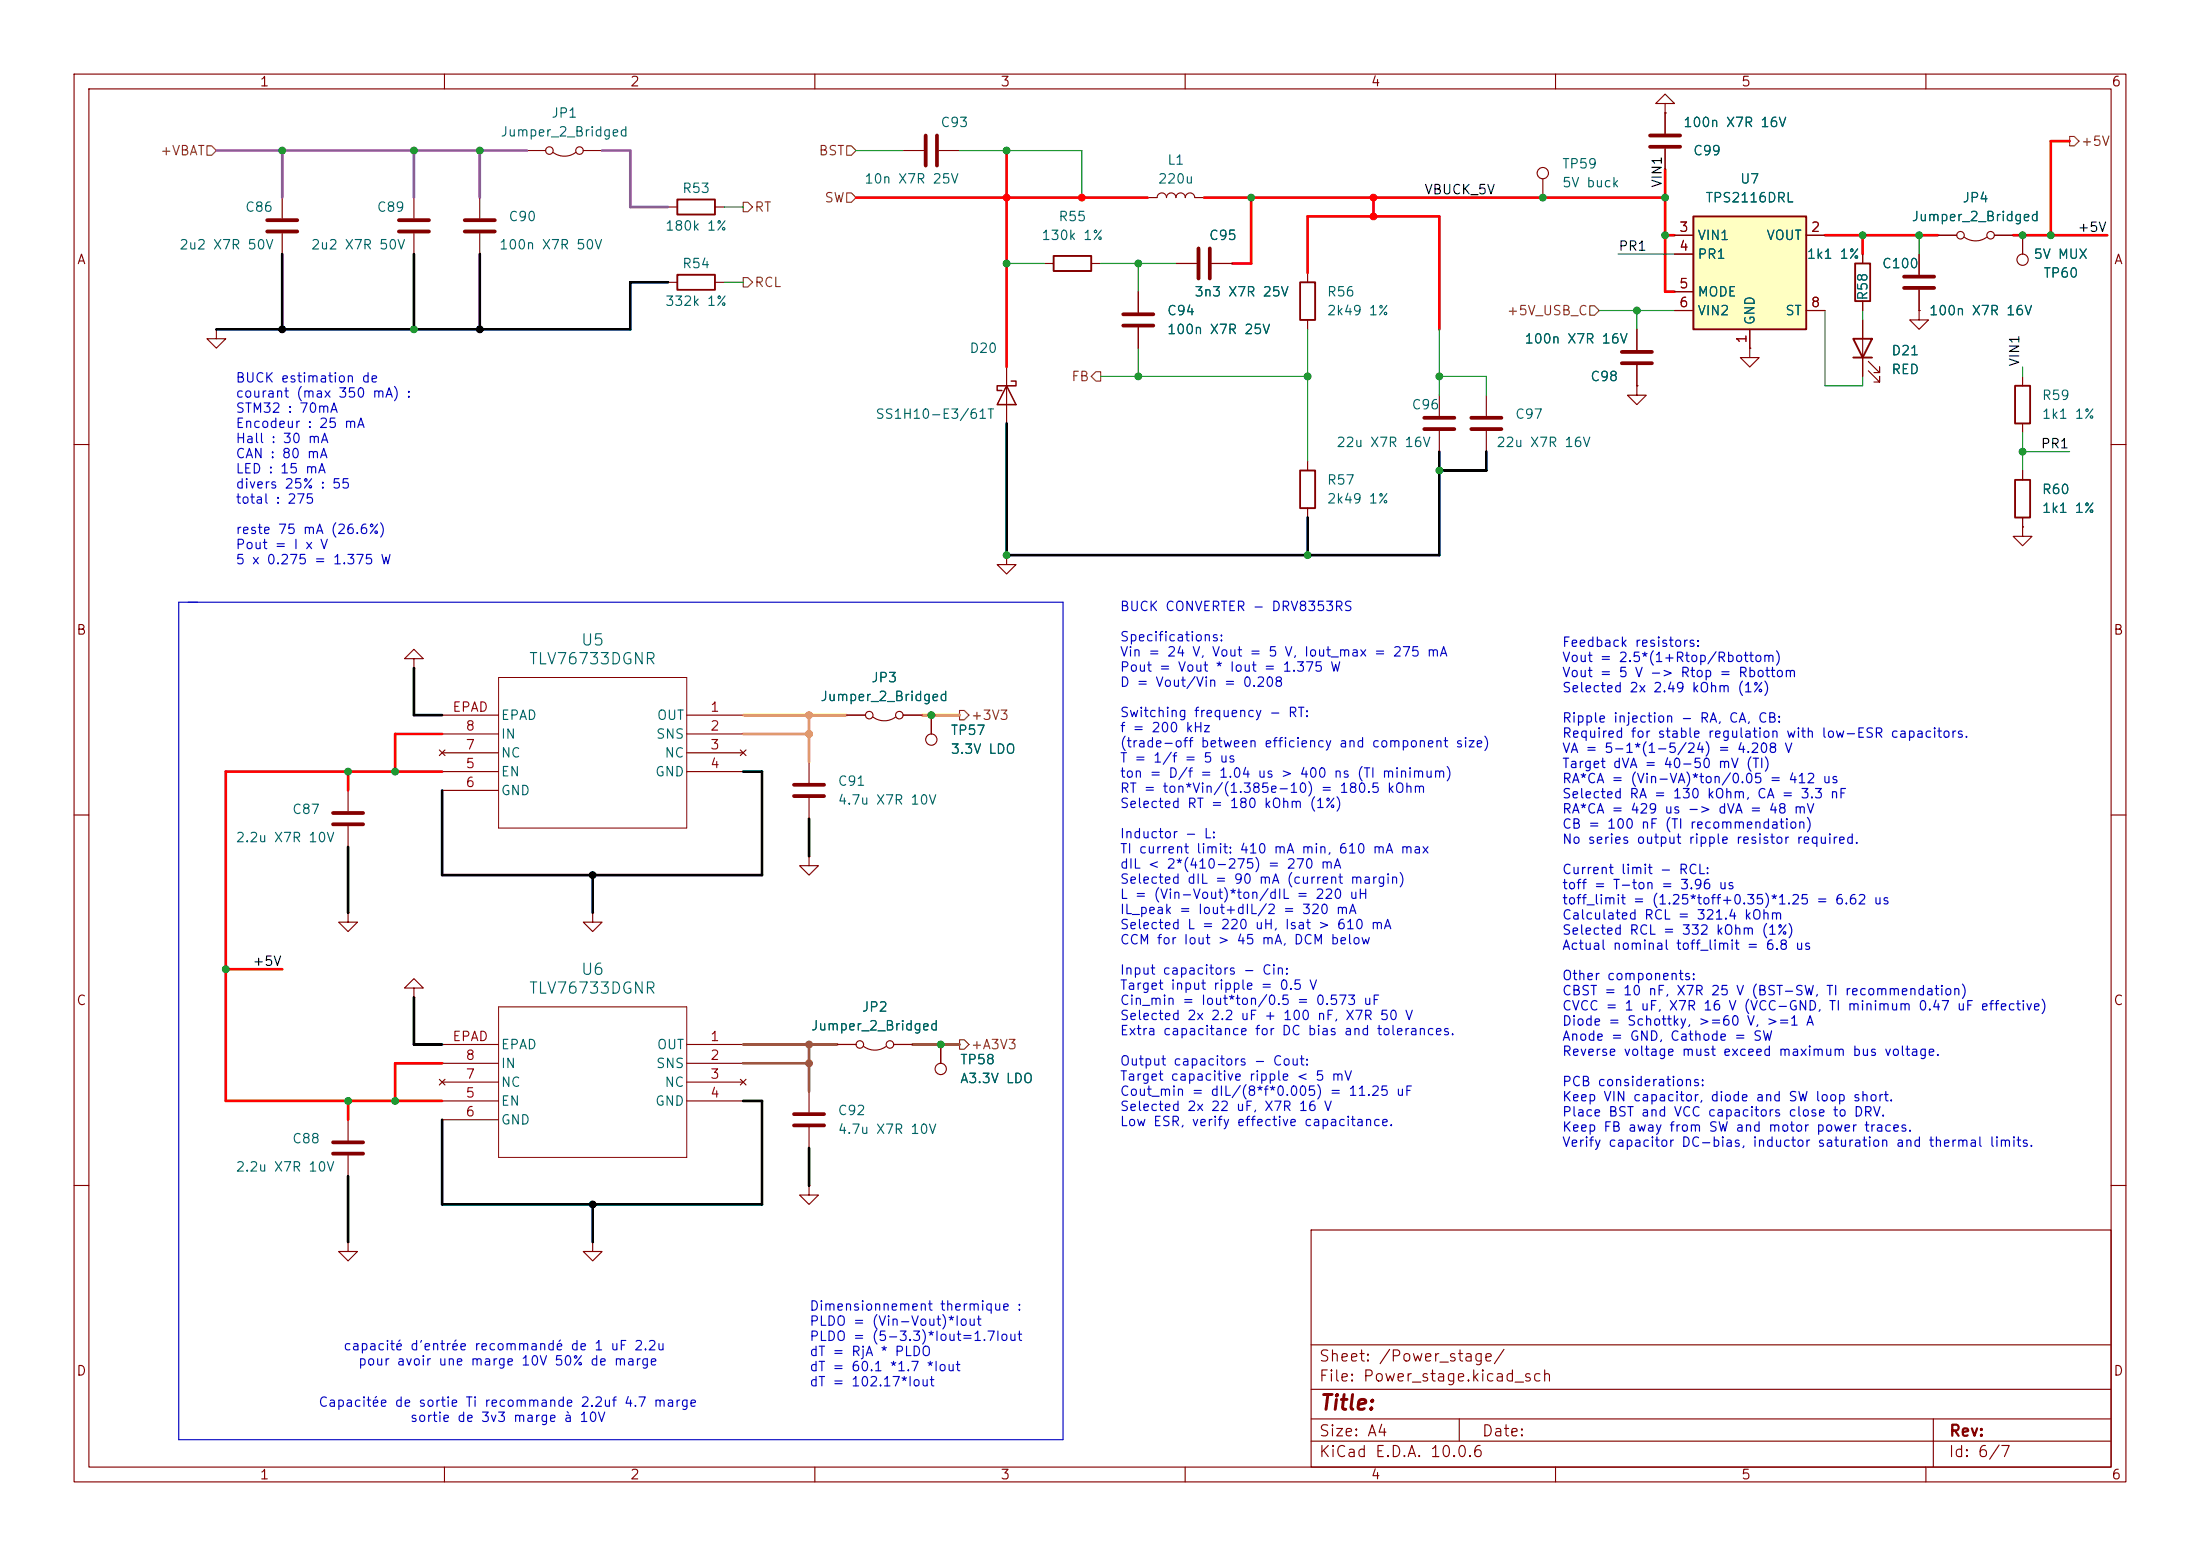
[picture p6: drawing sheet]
<svg xmlns="http://www.w3.org/2000/svg" width="297mm" height="210mm" viewBox="0 0 297 210" stroke-linecap="round" stroke-linejoin="round" font-family="sans-serif">
<g fill="none" stroke="#840000" stroke-width=".15">
<path d="M10 10h277v190h-277zM12 12h273v186h-273zM60 10v2M110 10v2M160 10v2M210 10v2M224.8 14h1.3l-1.3-1.3-1.3 1.3h1.3v1.2M224.8 15.2h.1M224.8 15.2v2.8M260 10v2M38.1 26.7v2.8M38.1 31.5v2.8"/>
<path d="M141 35.6h1.2M147.3 35.6h1.3M224.8 20.1v2.8M251.5 34.3v1.3M194.3 53.3v2.8M194.3 58.2v2.8M200.7 53.3v2.8M200.7 58.2v2.8M221 52.1v1.2h1.2l-1.2 1.3-1.3-1.3h1.3M221 52.1h.1M251.5 40.6v1.3M273 50.8v1.3"/>
<path d="M273 57.2v1.2M10 60h2M176.5 62.2v1.3M176.5 68.6v1.3M273 71.1v1.3h1.3l-1.3 1.3-1.2-1.3h1.2M273 71.1h.1M273 63.5v1.3M273 69.9v1.2M285 60h2M10 110h2M109.2 115.6v1.2h1.3l-1.3 1.3-1.3-1.3h1.3M109.2 115.6h.1"/>
<path d="M109.2 102.9v2.8M109.2 107.7v2.8M285 110h2M10 160h2M177 166h108v32h-108zM285 160h2M60 198v2M110 198v2M160 198v2M177 194.5h108M177 191.5h108M177 187.5h108"/>
<path d="M177 181.5h108M197 191.5v3M210 198v2M260 198v2M261 191.5v6.5"/>
</g>
<path d="M142.2 34.5h5.1v2.1h-5.1zM250.4 35.6h2.1v5h-2.1zM272 52.1h2.1v5.1h-2.1zM175.5 63.5h2v5.1h-2zM272 64.8h2.1v5.1h-2.1z" fill="none" stroke="#840000" stroke-width=".25"/>
<path d="M222.8 19.8h4M222.8 18.3h4M36.1 29.7h4M36.1 31.2h4M192.3 56.4h4M192.3 57.9h4M198.6 56.4h4.1M198.6 57.9h4.1M107.2 105.9h4.1M107.2 107.4h4.1" fill="none" stroke="#840000" stroke-width=".51"/>
<path d="M228.6 29.2h15.2v15.3h-15.2z" fill="#ffffc2"/>
<path d="M91.4 37.1h5.1v2h-5.1zM91.4 26.9h5.1v2.1h-5.1zM175.5 38.1h2v5.1h-2zM228.6 29.2h15.2v15.3h-15.2zM250.2 45.7h2.5l-1.2 2.6zM250.2 48.3h2.5" fill="none" stroke="#840000" stroke-width=".25"/>
<g fill="none" stroke="#840000" stroke-width=".15">
<path d="M224.8 15.2h.1M224.8 15.2v2.8M55.9 26.7v2.8M55.9 31.5v2.8M64.8 26.7v2.8M64.8 31.5v2.8M71.1 20.3h2.6M74.7 20.6a2.54 2.54 0 0 0 3 0M78.7 20.3h2.6M90.2 38.1h1.2M90.2 27.9h1.2M96.5 38.1h1.3"/>
<path d="M96.5 27.9h1.3M121.9 20.3h2.8M126.7 20.3h2.8M153.7 39.4v2.8M154.9 26.7h1.3a.64 .64 0 0 1 .6-.7 .64 .64 0 0 1 .7 .7 .64 .64 0 0 1 .6-.7 .64 .64 0 0 1 .6 .7 .64 .64 0 0 1 .7-.7 .64 .64 0 0 1 .6 .7 .64 .64 0 0 1 .7-.7 .64 .64 0 0 1 .6 .7h1.3M158.7 35.6h2.8M163.6 35.6h2.8M176.5 36.8v1.3M208.3 24.1v2.6M224.8 20.1v2.8M226.1 31.8h2.5M226.1 34.3h2.5"/>
<path d="M226.1 39.4h2.5M243.8 31.8h2.6M251.5 34.3v1.3M259.1 34.3v2.8M259.1 39.1v2.8M261.6 31.8h2.6M265.2 32a2.54 2.54 0 0 0 3 0M269.2 31.8h2.6M273 31.8v2.5M29.2 44.5v1.2h1.3l-1.3 1.3-1.3-1.3h1.3M29.2 44.5h.1M135.9 49.5v7.7"/>
<path d="M153.7 44.2v2.8M176.5 43.2v1.3M221 52.1h.1M221 44.5v2.7M221 49.3v2.8M226.1 41.9h2.5M236.2 47v1.3h1.3l-1.3 1.2-1.3-1.2h1.3M236.2 47h.1M236.2 44.5v2.5M243.8 41.9h2.6M251.5 40.6v1.3M251.5 43.2v7.6"/>
<path d="M252.2 50l1.5 1.6v-.8v.8h-.7M252.2 48.8l1.5 1.5v-.8v.8h-.7M259.1 41.9v1.3h1.2l-1.2 1.3-1.3-1.3h1.3M259.1 41.9h.1M135.9 74.9v1.3h1.3l-1.3 1.3-1.3-1.3h1.3M135.9 74.9h.1M273 71.1h.1M273 63.5v1.3M273 69.9v1.2M55.9 88.9h1.2l-1.2-1.3-1.3 1.3h1.3v1.3M55.9 90.2h.1M59.7 96.5h7.6"/>
<path d="M59.7 99.1h7.6M92.7 96.5h7.6M92.7 99.1h7.6M114.3 96.5h2.5M117.9 96.8a2.54 2.54 0 0 0 3 0M121.9 96.5h2.6M125.7 96.5v2.6M47 106.7v2.8M47 111.5v2.8M59.3 101.2l.8 .8M59.7 101.6h7.6M59.7 104.1h7.6"/>
<path d="M59.7 106.7h7.6M60.1 101.2l-.8 .8M92.7 101.6h7.6M92.7 104.1h7.6M99.9 101.2l.8 .8M100.7 101.2l-.8 .8M47 123.2v1.3h1.3l-1.3 1.2-1.3-1.2h1.3M47 123.2h.1M55.9 133.4h1.2l-1.2-1.3-1.3 1.3h1.3v1.2M55.9 134.6h.1M80 123.2v1.3h1.3l-1.3 1.2-1.3-1.2h1.3M80 123.2h.1"/>
<path d="M47 151.1v2.8M47 156v2.8M59.3 145.7l.8 .7M59.7 141h7.6M59.7 143.5h7.6M59.7 146.1h7.6M59.7 148.6h7.6M59.7 151.1h7.6M60.1 145.7l-.8 .7M92.7 141h7.6M92.7 143.5h7.6M92.7 146.1h7.6"/>
<path d="M92.7 148.6h7.6M99.9 145.7l.8 .7M100.7 145.7l-.8 .7M109.2 147.3v2.8M109.2 152.1v2.8M113 141h2.6M116.6 141.2a2.54 2.54 0 0 0 3 0M120.6 141h2.6M127 141v2.5M47 167.6v1.3h1.3l-1.3 1.3-1.3-1.3h1.3M47 167.6h.1M80 167.6v1.3h1.3l-1.3 1.3-1.3-1.3h1.3"/>
<path d="M80 167.6h.1M109.2 160v1.3h1.3l-1.3 1.3-1.3-1.3h1.3M109.2 160h.1"/>
<circle cx="74.2" cy="20.3" r=".51"/>
<circle cx="78.2" cy="20.3" r=".51"/>
<circle cx="208.3" cy="23.4" r=".76"/>
<circle cx="264.7" cy="31.8" r=".51"/>
<circle cx="268.7" cy="31.8" r=".51"/>
<circle cx="273.1" cy="35.1" r=".76"/>
<circle cx="117.3" cy="96.5" r=".51"/>
<circle cx="121.4" cy="96.5" r=".51"/>
<circle cx="125.7" cy="99.8" r=".76"/>
<circle cx="116.1" cy="141" r=".51"/>
<circle cx="120.1" cy="141" r=".51"/>
<circle cx="127" cy="144.3" r=".76"/>
</g>
<path d="M67.3 91.4h25.4v20.4h-25.4zM67.3 135.9h25.4v20.3h-25.4z" fill="none" stroke="#840000" stroke-width=".14"/>
<g fill="none" stroke="#840000" stroke-width=".51">
<path d="M125 18.3v4.1M126.5 18.3v4.1M53.8 29.7h4.1M53.8 31.2h4.1M62.7 29.7h4.1M62.7 31.2h4.1M161.8 33.5v4.1M163.3 33.5v4.1M257 37.3h4.1M257 38.9h4.1M151.6 42.4h4.1M151.6 43.9h4.1"/>
<path d="M218.9 47.5h4.1M218.9 49h4.1M45 109.7h4M45 111.3h4M45 154.2h4M45 155.7h4M107.2 150.4h4.1M107.2 151.9h4.1"/>
</g>
<path d="M135.9 52.1l1.3 2.5h-2.6zM136.5 51.4h.7v.7h-2.6v.6h.7" fill="none" stroke="#840000" stroke-width=".2"/>
<path d="M27.9 19.7h.7l.6 .6-.6 .7h-.7zM114.3 19.7h.6l.7 .6-.7 .7h-.6zM279.4 18.4h.6l.7 .7-.7 .6h-.6zM100.3 37.5h.7l.6 .6-.6 .6h-.7zM100.3 27.3h.7l.6 .6-.6 .7h-.7zM114.3 26h.6l.7 .7-.7 .6h-.6zM148 50.2h.6v1.2h-.6l-.7-.6zM214.6 41.3h.7l.6 .6-.6 .6h-.7zM129.5 95.9h.7l.6 .6-.6 .7h-.7zM129.5 140.3h.7l.6 .7-.6 .6h-.7z" fill="none" stroke="#725600" stroke-width=".15"/>
<path d="M24.1 81.3h119.4v113h-119.4z" fill="none" stroke="#0000c2" stroke-width=".15"/>
<g fill="none" stroke="#f00" stroke-width=".36">
<path d="M279.4 19.1h-2.5v12.7M115.6 26.7h39.3M135.9 20.3v29.2M162.6 26.7h62.2M168.9 26.7v8.9h-2.5M176.5 36.8v-7.6h17.8v15.3M185.4 26.7v2.5M224.8 22.9v16.5h1.3M224.8 31.8h1.3M246.4 31.8h15.2M251.5 31.8v2.5M271.8 31.8h12.7"/>
<path d="M59.7 99.1h-6.4v5M47 104.1v2.6M59.7 104.1h-29.2v44.5h29.2M30.5 130.8h7.6M47 148.6v2.5M59.7 143.5h-6.4v5.1"/>
</g>
<g fill="none" stroke="#000" stroke-width=".36">
<path d="M38.1 34.3v10.2M55.9 34.3v10.2M64.8 34.3v10.2M90.2 38.1h-5.1v6.4h-55.9M135.9 57.2v17.7h58.4v-13.9M176.5 69.9v5M200.7 61v2.5h-6.4M55.9 90.2v6.3h3.8M47 114.3v8.9M80 118.1v5.1M100.3 104.1h2.6v14h-43.2v-11.4M109.2 110.5v5.1"/>
<path d="M55.9 134.6v6.4h3.8M47 158.8v8.8M100.3 148.6h2.6v14h-43.2v-11.5M109.2 154.9v5.1M80 162.6v5"/>
</g>
<g fill="none" stroke="#009600" stroke-width=".15">
<path d="M97.8 38.1h2.5M97.8 27.9h2.5M115.6 20.3h6.3M129.5 20.3h16.5v6.4M135.9 35.6h5.1M148.6 35.6h10.1M153.7 35.6v3.8M218.4 34.3h7.7M259.1 31.8v2.5M148.6 50.8h27.9M153.7 47v3.8M176.5 44.5v17.7"/>
<path d="M194.3 50.8h6.4v2.5M194.3 44.5v8.8M215.9 41.9h10.2M221 41.9v2.6M246.4 41.9v10.2h5.1v-1.3M251.5 41.9v1.3M273 49.5v1.3M273 58.4v5.1M273 61h6.4"/>
</g>
<path d="M29.2 20.3h41.9M38.1 20.3v6.4M55.9 20.3v6.4M64.8 20.3v6.4M81.3 20.3h3.8v7.6h5.1" fill="none" stroke="#c200c2" stroke-width=".36"/>
<path d="M100.3 141h12.7M100.3 143.5h8.9M109.2 141v6.3M123.2 141h6.3" fill="none" stroke="#848400" stroke-width=".36"/>
<path d="M100.3 96.5h14M100.3 99.1h8.9M109.2 96.5v6.4M124.5 96.5h5" fill="none" stroke="#f90" stroke-width=".36"/>
<g fill="#848400" stroke="#848400" stroke-width=".14">
<circle cx="109.2" cy="143.5" r=".46"/>
<circle cx="109.2" cy="141" r=".46"/>
</g>
<g fill="#009600" stroke="#009600" stroke-width=".14">
<circle cx="127" cy="141" r=".46"/>
<circle cx="194.3" cy="63.5" r=".46"/>
<circle cx="176.5" cy="74.9" r=".46"/>
<circle cx="176.5" cy="50.8" r=".46"/>
<circle cx="194.3" cy="50.8" r=".46"/>
<circle cx="153.7" cy="50.8" r=".46"/>
<circle cx="55.9" cy="44.5" r=".46"/>
<circle cx="55.9" cy="20.3" r=".46"/>
<circle cx="64.8" cy="20.3" r=".46"/>
<circle cx="53.3" cy="104.1" r=".46"/>
<circle cx="47" cy="104.1" r=".46"/>
<circle cx="38.1" cy="20.3" r=".46"/>
<circle cx="273" cy="61" r=".46"/>
<circle cx="251.5" cy="31.8" r=".46"/>
<circle cx="221" cy="41.9" r=".46"/>
<circle cx="135.9" cy="35.6" r=".46"/>
<circle cx="135.9" cy="74.9" r=".46"/>
<circle cx="125.7" cy="96.5" r=".46"/>
<circle cx="53.3" cy="148.6" r=".46"/>
<circle cx="30.5" cy="130.8" r=".46"/>
<circle cx="47" cy="148.6" r=".46"/>
<circle cx="208.3" cy="26.7" r=".46"/>
<circle cx="224.8" cy="31.8" r=".46"/>
<circle cx="259.1" cy="31.8" r=".46"/>
<circle cx="276.9" cy="31.8" r=".46"/>
<circle cx="273" cy="31.8" r=".46"/>
<circle cx="224.8" cy="26.7" r=".46"/>
<circle cx="135.9" cy="20.3" r=".46"/>
<circle cx="168.9" cy="26.7" r=".46"/>
<circle cx="153.7" cy="35.6" r=".46"/>
</g>
<g fill="#000" stroke="#000" stroke-width=".14">
<circle cx="38.1" cy="44.5" r=".46"/>
<circle cx="64.8" cy="44.5" r=".46"/>
<circle cx="80" cy="118.1" r=".46"/>
<circle cx="80" cy="162.6" r=".46"/>
</g>
<g fill="#f90" stroke="#f90" stroke-width=".14">
<circle cx="109.2" cy="99.1" r=".46"/>
<circle cx="109.2" cy="96.5" r=".46"/>
</g>
<g fill="#f00" stroke="#f00" stroke-width=".14">
<circle cx="185.4" cy="26.7" r=".46"/>
<circle cx="185.4" cy="29.2" r=".46"/>
<circle cx="135.9" cy="26.7" r=".46"/>
<circle cx="146" cy="26.7" r=".46"/>
</g>
<text font-size="2" fill="#840000" x="178" y="190.8">Title:</text>
<g font-size="1.5" fill="#006464">
<text x="78.3" y="87.5">U5</text>
<text x="71.3" y="90.1">TLV76733DGNR</text>
<text x="78.3" y="132">U6</text>
<text x="71.3" y="134.5">TLV76733DGNR</text>
</g>
<g font-size="1.5" fill="#840000">
<text x="178" y="184.1">Sheet: /Power_stage/</text>
<text x="178" y="186.8">File: Power_stage.kicad_sch</text>
<text x="178" y="197">KiCad E.D.A. 10.0.6</text>
<text x="178" y="194.2">Size: A4</text>
<text x="200" y="194.2">Date:</text>
<text x="263" y="197">Id: 6/7</text>
<text x="263" y="194.2">Rev:</text>
</g>
<g font-size="1.3" fill="#840000">
<text x="35" y="12">1</text>
<text x="85" y="12">2</text>
<text x="135" y="12">3</text>
<text x="185" y="12">4</text>
<text x="235" y="12">5</text>
<text x="285" y="12">6</text>
<text x="10.3" y="36">A</text>
<text x="285.3" y="36">A</text>
<text x="10.2" y="86">B</text>
<text x="285.2" y="86">B</text>
<text x="10.2" y="136">C</text>
<text x="285.2" y="136">C</text>
<text x="10.2" y="186">D</text>
<text x="285.2" y="186">D</text>
<text x="35" y="200">1</text>
<text x="85" y="200">2</text>
<text x="135" y="200">3</text>
<text x="185" y="200">4</text>
<text x="235" y="200">5</text>
<text x="285" y="200">6</text>
</g>
<g font-size="1.3" fill="#006464">
<text x="74.3" y="16.2">JP1</text>
<text x="126.9" y="17.5">C93</text>
<text x="227.2" y="17.5">100n X7R 16V</text>
<text x="67.5" y="18.7">Jumper_2_Bridged</text>
<text x="157.5" y="22.6">L1</text>
<text x="210.8" y="23.1">TP59</text>
<text x="228.5" y="21.3">C99</text>
<text x="33" y="28.9">C86</text>
<text x="50.8" y="28.9">C89</text>
<text x="92" y="26.4">R53</text>
<text x="116.6" y="25.1">10n X7R 25V</text>
<text x="156.2" y="25.1">220u</text>
<text x="210.8" y="25.6">5V buck</text>
<text x="230.2" y="27.6">TPS2116DRL</text>
<text x="234.8" y="25.1">U7</text>
<text x="264.8" y="27.6">JP4</text>
<text x="24.1" y="34">2u2 X7R 50V</text>
<text x="41.9" y="34">2u2 X7R 50V</text>
<text x="67.3" y="34">100n X7R 50V</text>
<text x="68.6" y="30.2">C90</text>
<text x="89.7" y="31.4">180k 1%</text>
<text x="140.5" y="32.7">130k 1%</text>
<text x="142.8" y="30.2">R55</text>
<text x="163.1" y="32.7">C95</text>
<text x="229.1" y="32.7">VIN1</text>
<text x="229.1" y="35.3">PR1</text>
<text x="238.4" y="32.7">VOUT</text>
<text x="243.8" y="35.3">1k1 1%</text>
<text x="258" y="30.2">Jumper_2_Bridged</text>
<text x="274.4" y="35.3">5V MUX</text>
<text x="89.7" y="41.6">332k 1%</text>
<text x="92" y="36.5">R54</text>
<text x="161.2" y="40.3">3n3 X7R 25V</text>
<text x="179.1" y="40.3">R56</text>
<text x="229.1" y="40.3">MODE</text>
<text x="252.4" y="40.7" transform="rotate(-90 252.4 40.7)">R58</text>
<text x="254" y="36.5">C100</text>
<text x="275.8" y="37.8">TP60</text>
<text x="130.8" y="48">D20</text>
<text x="157.5" y="42.9">C94</text>
<text x="157.5" y="45.4">100n X7R 25V</text>
<text x="179.1" y="42.9">2k49 1%</text>
<text x="205.7" y="46.7">100n X7R 16V</text>
<text x="229.1" y="42.9">VIN2</text>
<text x="237.2" y="44" transform="rotate(-90 237.2 44)">GND</text>
<text x="240.9" y="42.9">ST</text>
<text x="260.3" y="42.9">100n X7R 16V</text>
<text x="214.6" y="51.8">C98</text>
<text x="255.3" y="48.3">D21</text>
<text x="255.3" y="50.8">RED</text>
<text x="118.1" y="56.8">SS1H10-E3/61T</text>
<text x="190.5" y="55.6">C96</text>
<text x="204.5" y="56.8">C97</text>
<text x="275.6" y="54.3">R59</text>
<text x="275.6" y="56.8">1k1 1%</text>
<text x="179.1" y="65.7">R57</text>
<text x="180.3" y="60.7">22u X7R 16V</text>
<text x="201.9" y="60.7">22u X7R 16V</text>
<text x="179.1" y="68.3">2k49 1%</text>
<text x="275.6" y="67">R60</text>
<text x="275.6" y="69.5">1k1 1%</text>
<text x="110.7" y="94.9">Jumper_2_Bridged</text>
<text x="117.5" y="92.4">JP3</text>
<text x="67.5" y="100">IN</text>
<text x="67.5" y="97.5">EPAD</text>
<text x="88.5" y="100">SNS</text>
<text x="88.6" y="97.5">OUT</text>
<text x="128.3" y="99.5">TP57</text>
<text x="67.5" y="105.1">EN</text>
<text x="67.5" y="102.6">NC</text>
<text x="67.5" y="107.6">GND</text>
<text x="88.4" y="105.1">GND</text>
<text x="89.6" y="102.6">NC</text>
<text x="113" y="106.4">C91</text>
<text x="128.3" y="102.1">3.3V LDO</text>
<text x="31.7" y="114">2.2u X7R 10V</text>
<text x="39.4" y="110.2">C87</text>
<text x="113" y="108.9">4.7u X7R 10V</text>
<text x="116.3" y="136.9">JP2</text>
<text x="67.5" y="141.9">EPAD</text>
<text x="88.6" y="141.9">OUT</text>
<text x="109.4" y="139.4">Jumper_2_Bridged</text>
<text x="129.5" y="144">TP58</text>
<text x="67.5" y="149.6">EN</text>
<text x="67.5" y="147">NC</text>
<text x="67.5" y="144.5">IN</text>
<text x="88.4" y="149.6">GND</text>
<text x="88.5" y="144.5">SNS</text>
<text x="89.6" y="147">NC</text>
<text x="129.5" y="146.5">A3.3V LDO</text>
<text x="39.4" y="154.6">C88</text>
<text x="67.5" y="152.1">GND</text>
<text x="113" y="150.8">C92</text>
<text x="113" y="153.4">4.7u X7R 10V</text>
<text x="31.7" y="158.4">2.2u X7R 10V</text>
</g>
<g font-size="1.3" fill="#725600">
<text x="21.5" y="21.3">+VBAT</text>
<text x="110.4" y="21.3">BST</text>
<text x="280.8" y="20">+5V</text>
<text x="101.8" y="28.9">RT</text>
<text x="111.2" y="27.6">SW</text>
<text x="101.8" y="39.1">RCL</text>
<text x="203.3" y="42.9">+5V_USB_C</text>
<text x="144.5" y="51.8">FB</text>
<text x="131" y="97.5">+3V3</text>
<text x="131" y="141.9">+A3V3</text>
</g>
<g font-size="1.3" fill="#0f0f0f">
<text x="192.2" y="26.5">VBUCK_5V</text>
<text x="224.7" y="25.4" transform="rotate(-90 224.7 25.4)">VIN1</text>
<text x="218.4" y="34.2">PR1</text>
<text x="280.4" y="31.6">+5V</text>
<text x="272.9" y="49.6" transform="rotate(-90 272.9 49.6)">VIN1</text>
<text x="275.4" y="60.8">PR1</text>
<text x="34" y="130.7">+5V</text>
</g>
<g font-size="1.3" fill="#a90000">
<text x="226.6" y="31.6">3</text>
<text x="226.6" y="34.2">4</text>
<text x="244.4" y="31.6">2</text>
<text x="226.6" y="39.2">5</text>
<text x="226.6" y="41.8">6</text>
<text x="244.4" y="41.8">8</text>
<text x="236.1" y="46.5" transform="rotate(-90 236.1 46.5)">1</text>
<text x="61" y="96.4">EPAD</text>
<text x="62.8" y="101.5">7</text>
<text x="62.8" y="98.9">8</text>
<text x="95.8" y="96.4">1</text>
<text x="95.8" y="98.9">2</text>
<text x="95.8" y="101.5">3</text>
<text x="62.8" y="104">5</text>
<text x="62.8" y="106.5">6</text>
<text x="95.8" y="104">4</text>
<text x="61" y="140.8">EPAD</text>
<text x="62.8" y="143.4">8</text>
<text x="95.8" y="140.8">1</text>
<text x="95.8" y="143.4">2</text>
<text x="62.8" y="148.5">5</text>
<text x="62.8" y="145.9">7</text>
<text x="95.8" y="145.9">3</text>
<text x="95.8" y="148.5">4</text>
<text x="62.8" y="151">6</text>
</g>
<g font-size="1.3" fill="#0000c2">
<text x="31.7" y="51.9">BUCK estimation de</text>
<text x="31.7" y="54">courant (max 350 mA) :</text>
<text x="31.7" y="56">STM32 : 70mA</text>
<text x="31.7" y="58.1">Encodeur : 25 mA</text>
<text x="31.7" y="60.1">Hall : 30 mA</text>
<text x="31.7" y="62.2">CAN : 80 mA</text>
<text x="31.7" y="64.2">LED : 15 mA</text>
<text x="31.7" y="66.3">divers 25% : 55</text>
<text x="31.7" y="68.3">total : 275</text>
<text x="31.7" y="72.4">reste 75 mA (26.6%)</text>
<text x="31.7" y="74.4">Pout = I x V</text>
<text x="31.7" y="76.5">5 x 0.275 = 1.375 W</text>
<text x="151.1" y="82.8">BUCK CONVERTER - DRV8353RS</text>
<text x="151.1" y="86.9">Specifications:</text>
<text x="151.1" y="88.9">Vin = 24 V, Vout = 5 V, Iout_max = 275 mA</text>
<text x="210.8" y="87.6">Feedback resistors:</text>
<text x="210.8" y="89.7">Vout = 2.5*(1+Rtop/Rbottom)</text>
<text x="151.1" y="91">Pout = Vout * Iout = 1.375 W</text>
<text x="151.1" y="93">D = Vout/Vin = 0.208</text>
<text x="210.8" y="91.7">Vout = 5 V -&gt; Rtop = Rbottom</text>
<text x="210.8" y="93.8">Selected 2x 2.49 kOhm (1%)</text>
<text x="151.1" y="97.1">Switching frequency - RT:</text>
<text x="151.1" y="99.2">f = 200 kHz</text>
<text x="151.1" y="101.2">(trade-off between efficiency and component size)</text>
<text x="210.8" y="97.9">Ripple injection - RA, CA, CB:</text>
<text x="210.8" y="99.9">Required for stable regulation with low-ESR capacitors.</text>
<text x="210.8" y="101.9">VA = 5-1*(1-5/24) = 4.208 V</text>
<text x="151.1" y="103.2">T = 1/f = 5 us</text>
<text x="151.1" y="105.3">ton = D/f = 1.04 us &gt; 400 ns (TI minimum)</text>
<text x="151.1" y="107.3">RT = ton*Vin/(1.385e-10) = 180.5 kOhm</text>
<text x="210.8" y="104">Target dVA = 40-50 mV (TI)</text>
<text x="210.8" y="106">RA*CA = (Vin-VA)*ton/0.05 = 412 us</text>
<text x="151.1" y="109.4">Selected RT = 180 kOhm (1%)</text>
<text x="151.1" y="113.5">Inductor - L:</text>
<text x="210.8" y="108.1">Selected RA = 130 kOhm, CA = 3.3 nF</text>
<text x="210.8" y="110.1">RA*CA = 429 us -&gt; dVA = 48 mV</text>
<text x="210.8" y="112.2">CB = 100 nF (TI recommendation)</text>
<text x="151.1" y="115.5">TI current limit: 410 mA min, 610 mA max</text>
<text x="151.1" y="117.6">dIL &lt; 2*(410-275) = 270 mA</text>
<text x="151.1" y="119.6">Selected dIL = 90 mA (current margin)</text>
<text x="210.8" y="114.2">No series output ripple resistor required.</text>
<text x="210.8" y="118.3">Current limit - RCL:</text>
<text x="151.1" y="121.6">L = (Vin-Vout)*ton/dIL = 220 uH</text>
<text x="151.1" y="123.7">IL_peak = Iout+dIL/2 = 320 mA</text>
<text x="151.1" y="125.7">Selected L = 220 uH, Isat &gt; 610 mA</text>
<text x="210.8" y="120.3">toff = T-ton = 3.96 us</text>
<text x="210.8" y="122.4">toff_limit = (1.25*toff+0.35)*1.25 = 6.62 us</text>
<text x="210.8" y="124.4">Calculated RCL = 321.4 kOhm</text>
<text x="151.1" y="127.8">CCM for Iout &gt; 45 mA, DCM below</text>
<text x="151.1" y="131.9">Input capacitors - Cin:</text>
<text x="210.8" y="126.5">Selected RCL = 332 kOhm (1%)</text>
<text x="210.8" y="128.5">Actual nominal toff_limit = 6.8 us</text>
<text x="151.1" y="133.9">Target input ripple = 0.5 V</text>
<text x="151.1" y="136">Cin_min = Iout*ton/0.5 = 0.573 uF</text>
<text x="151.1" y="138">Selected 2x 2.2 uF + 100 nF, X7R 50 V</text>
<text x="210.8" y="132.6">Other components:</text>
<text x="210.8" y="134.7">CBST = 10 nF, X7R 25 V (BST-SW, TI recommendation)</text>
<text x="210.8" y="136.7">CVCC = 1 uF, X7R 16 V (VCC-GND, TI minimum 0.47 uF effective)</text>
<text x="151.1" y="140">Extra capacitance for DC bias and tolerances.</text>
<text x="210.8" y="138.7">Diode = Schottky, &gt;=60 V, &gt;=1 A</text>
<text x="210.8" y="140.8">Anode = GND, Cathode = SW</text>
<text x="210.8" y="142.8">Reverse voltage must exceed maximum bus voltage.</text>
<text x="151.1" y="144.1">Output capacitors - Cout:</text>
<text x="151.1" y="146.2">Target capacitive ripple &lt; 5 mV</text>
<text x="151.1" y="148.2">Cout_min = dIL/(8*f*0.005) = 11.25 uF</text>
<text x="210.8" y="146.9">PCB considerations:</text>
<text x="210.8" y="149">Keep VIN capacitor, diode and SW loop short.</text>
<text x="151.1" y="150.3">Selected 2x 22 uF, X7R 16 V</text>
<text x="151.1" y="152.3">Low ESR, verify effective capacitance.</text>
<text x="210.8" y="151">Place BST and VCC capacitors close to DRV.</text>
<text x="210.8" y="153.1">Keep FB away from SW and motor power traces.</text>
<text x="210.8" y="155.1">Verify capacitor DC-bias, inductor saturation and thermal limits.</text>
<text x="109.2" y="177.2">Dimensionnement thermique :</text>
<text x="109.2" y="179.3">PLDO = (Vin-Vout)*Iout</text>
<text x="46.3" y="182.6">capacité d'entrée recommandé de 1 uF 2.2u</text>
<text x="48.3" y="184.6">pour avoir une marge 10V 50% de marge</text>
<text x="109.2" y="181.3">PLDO = (5-3.3)*Iout=1.7Iout</text>
<text x="109.2" y="183.3">dT = RjA * PLDO</text>
<text x="109.2" y="185.4">dT = 60.1 *1.7 *Iout</text>
<text x="42.9" y="190.2">Capacitée de sortie Ti recommande 2.2uf 4.7 marge</text>
<text x="109.2" y="187.4">dT = 102.17*Iout</text>
<text x="55.3" y="192.2">sortie de 3v3 marge à 10V</text>
</g>
</svg>
